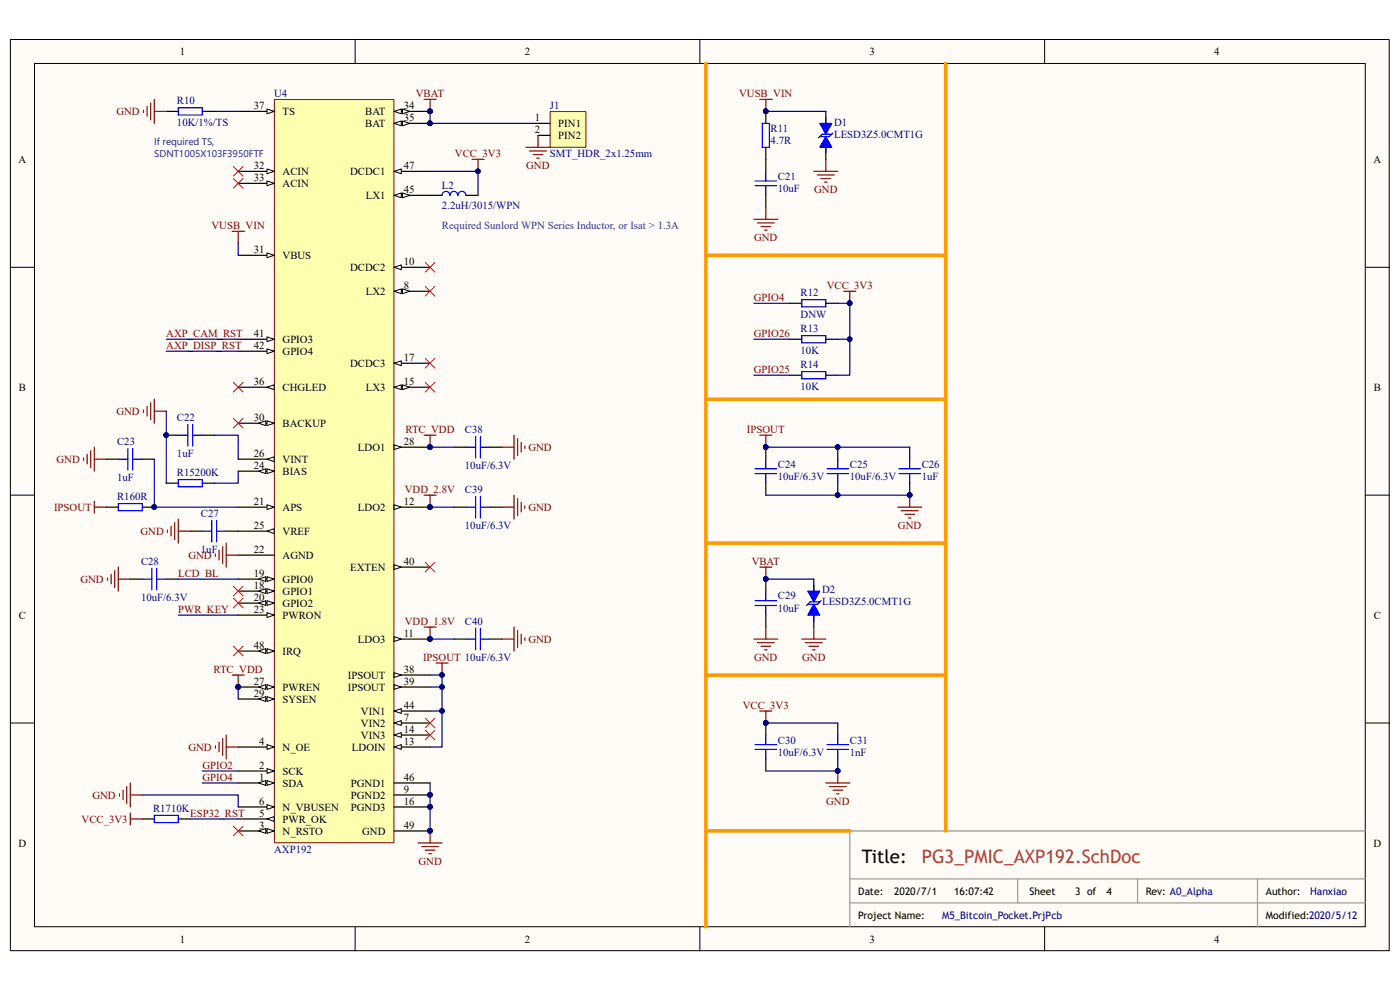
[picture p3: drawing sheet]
<svg xmlns="http://www.w3.org/2000/svg" width="297mm" height="210mm" viewBox="0 0 297 210" stroke-linecap="round" stroke-linejoin="round" font-family="sans-serif">
<path d="M2.2 8.4h292.5v193.3h-292.5z" fill="#fffcf8"/>
<path d="M2.2 8.4h292.5v193.3h-292.5z" fill="none" stroke="#000" stroke-width=".21"/>
<path d="M7.4 13.5h282.2v183.1h-282.2z" fill="#fffcf8"/>
<g fill="none" stroke="#000" stroke-width=".21">
<path d="M7.3 13.5h282.3v183.1h-282.3zM75.3 8.4v5.1M148.5 8.4v5.1M221.6 8.4v5.1M2.2 56.7h5.1M289.7 56.7h5.1M2.2 105h5.1M289.7 105h5.1M2.2 153.4h5.1M289.7 153.4h5.1M75.3 196.6v5.1M148.5 196.6v5.1"/>
<path d="M221.6 196.6v5.1"/>
</g>
<path d="M58.3 21.2h25.3v157.6h-25.3z" fill="#ffffb0"/>
<path d="M58.2 21.1h25.4v157.7h-25.4z" fill="none" stroke="#800000" stroke-width=".21"/>
<path d="M50.5 166.1h7.7" fill="none" stroke="#000" stroke-width=".25"/>
<path d="M56.6 165.6l1.6 .5-1.6 .5z" fill="#fffcf8"/>
<path d="M56.6 165.6l1.6 .5-1.6 .5z" fill="none" stroke="#000" stroke-width=".21"/>
<path d="M54.9 166.1l1.5-.5v1z" fill="#fffcf8"/>
<path d="M54.9 166.1l1.5-.5v1z" fill="none" stroke="#000" stroke-width=".21"/>
<path d="M50.5 163.6h7.7" fill="none" stroke="#000" stroke-width=".25"/>
<path d="M56.6 163l1.6 .6-1.6 .5z" fill="#fffcf8"/>
<path d="M56.6 163l1.6 .6-1.6 .5z" fill="none" stroke="#000" stroke-width=".21"/>
<path d="M50.5 176.3h7.7" fill="none" stroke="#000" stroke-width=".25"/>
<path d="M56.6 175.8l1.6 .5-1.6 .5z" fill="#fffcf8"/>
<path d="M56.6 175.8l1.6 .5-1.6 .5z" fill="none" stroke="#000" stroke-width=".21"/>
<path d="M54.9 176.3l1.5-.5v1z" fill="#fffcf8"/>
<path d="M54.9 176.3l1.5-.5v1z" fill="none" stroke="#000" stroke-width=".21"/>
<path d="M50.5 158.5h7.7" fill="none" stroke="#000" stroke-width=".25"/>
<path d="M56.6 158l1.6 .5-1.6 .5z" fill="#fffcf8"/>
<path d="M56.6 158l1.6 .5-1.6 .5z" fill="none" stroke="#000" stroke-width=".21"/>
<path d="M50.5 173.7h7.7" fill="none" stroke="#000" stroke-width=".25"/>
<path d="M56.6 173.7l1.6-.5v1z" fill="#fffcf8"/>
<path d="M56.6 173.7l1.6-.5v1z" fill="none" stroke="#000" stroke-width=".21"/>
<path d="M50.5 171.2h7.7" fill="none" stroke="#000" stroke-width=".25"/>
<path d="M56.6 170.7l1.6 .5-1.6 .5z" fill="#fffcf8"/>
<path d="M56.6 170.7l1.6 .5-1.6 .5z" fill="none" stroke="#000" stroke-width=".21"/>
<path d="M83.6 153.4h7.6" fill="none" stroke="#000" stroke-width=".25"/>
<path d="M83.6 153.4l1.5-.5v1z" fill="#fffcf8"/>
<path d="M83.6 153.4l1.5-.5v1z" fill="none" stroke="#000" stroke-width=".21"/>
<path d="M83.6 61.8h7.6" fill="none" stroke="#000" stroke-width=".25"/>
<path d="M83.6 61.8l1.5-.5v1z" fill="#fffcf8"/>
<path d="M83.6 61.8l1.5-.5v1z" fill="none" stroke="#000" stroke-width=".21"/>
<path d="M85.4 61.3l1.5 .5-1.5 .5z" fill="#fffcf8"/>
<path d="M85.4 61.3l1.5 .5-1.5 .5z" fill="none" stroke="#000" stroke-width=".21"/>
<path d="M83.6 56.7h7.6M83.6 168.6h7.6" fill="none" stroke="#000" stroke-width=".25"/>
<circle cx="91.2" cy="168.6" r=".48" fill="#000080" stroke="#000080" stroke-width=".21"/>
<path d="M83.6 56.7l1.5-.5v1z" fill="#fffcf8"/>
<path d="M83.6 56.7l1.5-.5v1z" fill="none" stroke="#000" stroke-width=".21"/>
<path d="M83.6 135.6h7.6" fill="none" stroke="#000" stroke-width=".25"/>
<path d="M83.6 135.1l1.5 .5-1.5 .5z" fill="#fffcf8"/>
<path d="M83.6 135.1l1.5 .5-1.5 .5z" fill="none" stroke="#000" stroke-width=".21"/>
<circle cx="91.2" cy="135.5" r=".48" fill="#000080" stroke="#000080" stroke-width=".21"/>
<path d="M83.6 107.6h7.6" fill="none" stroke="#000" stroke-width=".25"/>
<path d="M83.6 107.1l1.5 .5-1.5 .5z" fill="#fffcf8"/>
<path d="M83.6 107.1l1.5 .5-1.5 .5z" fill="none" stroke="#000" stroke-width=".21"/>
<circle cx="91.2" cy="107.6" r=".48" fill="#000080" stroke="#000080" stroke-width=".21"/>
<path d="M83.6 158.5h7.6" fill="none" stroke="#000" stroke-width=".25"/>
<path d="M83.6 158.5l1.5-.5v1z" fill="#fffcf8"/>
<path d="M83.6 158.5l1.5-.5v1z" fill="none" stroke="#000" stroke-width=".21"/>
<path d="M83.6 155.9h7.6" fill="none" stroke="#000" stroke-width=".25"/>
<path d="M83.6 155.9l1.5-.5v1z" fill="#fffcf8"/>
<path d="M83.6 155.9l1.5-.5v1z" fill="none" stroke="#000" stroke-width=".21"/>
<path d="M83.6 82.1h7.6" fill="none" stroke="#000" stroke-width=".25"/>
<path d="M83.6 82.1l1.5-.5v1.1z" fill="#fffcf8"/>
<path d="M83.6 82.1l1.5-.5v1.1z" fill="none" stroke="#000" stroke-width=".21"/>
<path d="M85.4 81.6l1.5 .5-1.5 .6z" fill="#fffcf8"/>
<path d="M85.4 81.6l1.5 .5-1.5 .6z" fill="none" stroke="#000" stroke-width=".21"/>
<path d="M83.6 77.1h7.6M83.6 171.2h7.6" fill="none" stroke="#000" stroke-width=".25"/>
<circle cx="91.2" cy="171.2" r=".48" fill="#000080" stroke="#000080" stroke-width=".21"/>
<path d="M83.6 77.1l1.5-.6v1.1z" fill="#fffcf8"/>
<path d="M83.6 77.1l1.5-.6v1.1z" fill="none" stroke="#000" stroke-width=".21"/>
<path d="M50.5 125.4h7.7" fill="none" stroke="#000" stroke-width=".25"/>
<path d="M56.6 124.9l1.6 .5-1.6 .5z" fill="#fffcf8"/>
<path d="M56.6 124.9l1.6 .5-1.6 .5z" fill="none" stroke="#000" stroke-width=".21"/>
<path d="M54.9 125.4l1.5-.5v1z" fill="#fffcf8"/>
<path d="M54.9 125.4l1.5-.5v1z" fill="none" stroke="#000" stroke-width=".21"/>
<path d="M50.5 122.9h7.7" fill="none" stroke="#000" stroke-width=".25"/>
<path d="M56.6 122.3l1.6 .6-1.6 .5z" fill="#fffcf8"/>
<path d="M56.6 122.3l1.6 .6-1.6 .5z" fill="none" stroke="#000" stroke-width=".21"/>
<path d="M54.9 122.9l1.5-.6v1.1z" fill="#fffcf8"/>
<path d="M54.9 122.9l1.5-.6v1.1z" fill="none" stroke="#000" stroke-width=".21"/>
<path d="M50.5 127.9h7.7" fill="none" stroke="#000" stroke-width=".25"/>
<path d="M56.6 127.4l1.6 .5-1.6 .5z" fill="#fffcf8"/>
<path d="M56.6 127.4l1.6 .5-1.6 .5z" fill="none" stroke="#000" stroke-width=".21"/>
<path d="M54.9 127.9l1.5-.5v1z" fill="#fffcf8"/>
<path d="M54.9 127.9l1.5-.5v1z" fill="none" stroke="#000" stroke-width=".21"/>
<path d="M50.5 107.6h7.7" fill="none" stroke="#000" stroke-width=".25"/>
<path d="M56.6 107.1l1.6 .5-1.6 .5z" fill="#fffcf8"/>
<path d="M56.6 107.1l1.6 .5-1.6 .5z" fill="none" stroke="#000" stroke-width=".21"/>
<path d="M50.5 117.8h7.7M50.5 130.5h7.7" fill="none" stroke="#000" stroke-width=".25"/>
<path d="M56.6 130l1.6 .5-1.6 .5z" fill="#fffcf8"/>
<path d="M56.6 130l1.6 .5-1.6 .5z" fill="none" stroke="#000" stroke-width=".21"/>
<path d="M50.5 100h7.7" fill="none" stroke="#000" stroke-width=".25"/>
<path d="M56.6 99.4l1.6 .6-1.6 .5z" fill="#fffcf8"/>
<path d="M56.6 99.4l1.6 .6-1.6 .5z" fill="none" stroke="#000" stroke-width=".21"/>
<path d="M54.9 100l1.5-.6v1.1z" fill="#fffcf8"/>
<path d="M54.9 100l1.5-.6v1.1z" fill="none" stroke="#000" stroke-width=".21"/>
<path d="M50.5 112.7h7.7" fill="none" stroke="#000" stroke-width=".25"/>
<path d="M56.6 112.7l1.6-.5v1z" fill="#fffcf8"/>
<path d="M56.6 112.7l1.6-.5v1z" fill="none" stroke="#000" stroke-width=".21"/>
<path d="M50.5 97.4h7.7" fill="none" stroke="#000" stroke-width=".25"/>
<path d="M56.6 97.4l1.6-.5v1z" fill="#fffcf8"/>
<path d="M56.6 97.4l1.6-.5v1z" fill="none" stroke="#000" stroke-width=".21"/>
<path d="M50.5 145.7h7.7" fill="none" stroke="#000" stroke-width=".25"/>
<path d="M56.6 145.2l1.6 .5-1.6 .6z" fill="#fffcf8"/>
<path d="M56.6 145.2l1.6 .5-1.6 .6z" fill="none" stroke="#000" stroke-width=".21"/>
<path d="M54.9 145.7l1.5-.5v1.1z" fill="#fffcf8"/>
<path d="M54.9 145.7l1.5-.5v1.1z" fill="none" stroke="#000" stroke-width=".21"/>
<circle cx="50.5" cy="145.7" r=".48" fill="#000080" stroke="#000080" stroke-width=".21"/>
<path d="M83.6 94.9h7.6" fill="none" stroke="#000" stroke-width=".25"/>
<path d="M83.6 94.4l1.5 .5-1.5 .5z" fill="#fffcf8"/>
<path d="M83.6 94.4l1.5 .5-1.5 .5z" fill="none" stroke="#000" stroke-width=".21"/>
<circle cx="91.2" cy="94.8" r=".48" fill="#000080" stroke="#000080" stroke-width=".21"/>
<path d="M50.5 148.3h7.7" fill="none" stroke="#000" stroke-width=".25"/>
<path d="M56.6 147.8l1.6 .5-1.6 .5z" fill="#fffcf8"/>
<path d="M56.6 147.8l1.6 .5-1.6 .5z" fill="none" stroke="#000" stroke-width=".21"/>
<path d="M54.9 148.3l1.5-.5v1z" fill="#fffcf8"/>
<path d="M54.9 148.3l1.5-.5v1z" fill="none" stroke="#000" stroke-width=".21"/>
<path d="M50.5 89.8h7.7" fill="none" stroke="#000" stroke-width=".25"/>
<path d="M56.6 89.3l1.6 .5-1.6 .5z" fill="#fffcf8"/>
<path d="M56.6 89.3l1.6 .5-1.6 .5z" fill="none" stroke="#000" stroke-width=".21"/>
<path d="M54.9 89.8l1.5-.5v1z" fill="#fffcf8"/>
<path d="M54.9 89.8l1.5-.5v1z" fill="none" stroke="#000" stroke-width=".21"/>
<path d="M50.5 54.2h7.7" fill="none" stroke="#000" stroke-width=".25"/>
<path d="M56.6 53.7l1.6 .5-1.6 .5z" fill="#fffcf8"/>
<path d="M56.6 53.7l1.6 .5-1.6 .5z" fill="none" stroke="#000" stroke-width=".21"/>
<path d="M50.5 36.4h7.7" fill="none" stroke="#000" stroke-width=".25"/>
<path d="M56.6 35.8l1.6 .6-1.6 .5z" fill="#fffcf8"/>
<path d="M56.6 35.8l1.6 .6-1.6 .5z" fill="none" stroke="#000" stroke-width=".21"/>
<path d="M50.5 38.9h7.7" fill="none" stroke="#000" stroke-width=".25"/>
<path d="M56.6 38.4l1.6 .5-1.6 .5z" fill="#fffcf8"/>
<path d="M56.6 38.4l1.6 .5-1.6 .5z" fill="none" stroke="#000" stroke-width=".21"/>
<path d="M83.6 23.6h7.6" fill="none" stroke="#000" stroke-width=".25"/>
<path d="M83.6 23.6l1.5-.5v1z" fill="#fffcf8"/>
<path d="M83.6 23.6l1.5-.5v1z" fill="none" stroke="#000" stroke-width=".21"/>
<path d="M85.4 23.1l1.5 .5-1.5 .5z" fill="#fffcf8"/>
<path d="M85.4 23.1l1.5 .5-1.5 .5z" fill="none" stroke="#000" stroke-width=".21"/>
<circle cx="91.2" cy="23.6" r=".48" fill="#000080" stroke="#000080" stroke-width=".21"/>
<path d="M83.6 26.2h7.6" fill="none" stroke="#000" stroke-width=".25"/>
<path d="M83.6 26.2l1.5-.5v1z" fill="#fffcf8"/>
<path d="M83.6 26.2l1.5-.5v1z" fill="none" stroke="#000" stroke-width=".21"/>
<path d="M85.4 25.7l1.5 .5-1.5 .5z" fill="#fffcf8"/>
<path d="M85.4 25.7l1.5 .5-1.5 .5z" fill="none" stroke="#000" stroke-width=".21"/>
<circle cx="91.2" cy="26.1" r=".48" fill="#000080" stroke="#000080" stroke-width=".21"/>
<path d="M50.5 82.1h7.7" fill="none" stroke="#000" stroke-width=".25"/>
<path d="M56.6 82.1l1.6-.5v1.1z" fill="#fffcf8"/>
<path d="M56.6 82.1l1.6-.5v1.1z" fill="none" stroke="#000" stroke-width=".21"/>
<path d="M50.5 23.6h7.7" fill="none" stroke="#000" stroke-width=".25"/>
<path d="M56.6 23.1l1.6 .5-1.6 .5z" fill="#fffcf8"/>
<path d="M56.6 23.1l1.6 .5-1.6 .5z" fill="none" stroke="#000" stroke-width=".21"/>
<path d="M83.6 143.2h7.6" fill="none" stroke="#000" stroke-width=".25"/>
<path d="M83.6 142.7l1.5 .5-1.5 .5z" fill="#fffcf8"/>
<path d="M83.6 142.7l1.5 .5-1.5 .5z" fill="none" stroke="#000" stroke-width=".21"/>
<path d="M83.6 145.7h7.6" fill="none" stroke="#000" stroke-width=".25"/>
<path d="M83.6 145.2l1.5 .5-1.5 .6z" fill="#fffcf8"/>
<path d="M83.6 145.2l1.5 .5-1.5 .6z" fill="none" stroke="#000" stroke-width=".21"/>
<path d="M83.6 120.3h7.6" fill="none" stroke="#000" stroke-width=".25"/>
<path d="M83.6 119.8l1.5 .5-1.5 .5z" fill="#fffcf8"/>
<path d="M83.6 119.8l1.5 .5-1.5 .5z" fill="none" stroke="#000" stroke-width=".21"/>
<path d="M50.5 72h7.7" fill="none" stroke="#000" stroke-width=".25"/>
<path d="M56.6 71.5l1.6 .5-1.6 .5z" fill="#fffcf8"/>
<path d="M56.6 71.5l1.6 .5-1.6 .5z" fill="none" stroke="#000" stroke-width=".21"/>
<path d="M50.5 74.5h7.7" fill="none" stroke="#000" stroke-width=".25"/>
<path d="M56.6 74l1.6 .5-1.6 .5z" fill="#fffcf8"/>
<path d="M56.6 74l1.6 .5-1.6 .5z" fill="none" stroke="#000" stroke-width=".21"/>
<path d="M83.6 150.8h7.6" fill="none" stroke="#000" stroke-width=".25"/>
<path d="M83.6 150.8l1.5-.5v1z" fill="#fffcf8"/>
<path d="M83.6 150.8l1.5-.5v1z" fill="none" stroke="#000" stroke-width=".21"/>
<path d="M83.6 41.4h7.6" fill="none" stroke="#000" stroke-width=".25"/>
<path d="M83.6 41.4l1.5-.5v1z" fill="#fffcf8"/>
<path d="M83.6 41.4l1.5-.5v1z" fill="none" stroke="#000" stroke-width=".21"/>
<path d="M85.4 40.9l1.5 .5-1.5 .5z" fill="#fffcf8"/>
<path d="M85.4 40.9l1.5 .5-1.5 .5z" fill="none" stroke="#000" stroke-width=".21"/>
<path d="M83.6 36.4h7.6M83.6 166.1h7.6" fill="none" stroke="#000" stroke-width=".25"/>
<path d="M83.6 36.4l1.5-.6v1.1z" fill="#fffcf8"/>
<path d="M83.6 36.4l1.5-.6v1.1z" fill="none" stroke="#000" stroke-width=".21"/>
<path d="M50.5 138.1h7.7" fill="none" stroke="#000" stroke-width=".25"/>
<path d="M56.6 137.6l1.6 .5-1.6 .5z" fill="#fffcf8"/>
<path d="M56.6 137.6l1.6 .5-1.6 .5z" fill="none" stroke="#000" stroke-width=".21"/>
<path d="M54.9 138.1l1.5-.5v1z" fill="#fffcf8"/>
<path d="M54.9 138.1l1.5-.5v1z" fill="none" stroke="#000" stroke-width=".21"/>
<path d="M35.3 23.6h2.5M42.9 23.6h2.6M83.6 176.3h7.6" fill="none" stroke="#000" stroke-width=".25"/>
<g fill="#000080" stroke="#000080" stroke-width=".21">
<circle cx="91.2" cy="176.3" r=".48"/>
<circle cx="91.2" cy="168.6" r=".48"/>
<circle cx="91.2" cy="135.5" r=".48"/>
<circle cx="91.2" cy="107.6" r=".48"/>
<circle cx="91.2" cy="171.2" r=".48"/>
<circle cx="50.5" cy="145.7" r=".48"/>
<circle cx="91.2" cy="94.8" r=".48"/>
<circle cx="91.2" cy="23.6" r=".48"/>
<circle cx="91.2" cy="26.1" r=".48"/>
</g>
<path d="M37.8 22.9h5.1v1.5h-5.1z" fill="none" stroke="#00f" stroke-width=".25"/>
<path d="M30.4 23.4v.5M31.2 22.6v2M32 21.8v3.6M32.7 21.1v5.1M32.7 23.6h2.6M90 21.1h2.5M91.2 21.1v2.5" fill="none" stroke="#800000" stroke-width=".25"/>
<path d="M116.8 23.7h7.5v7.5h-7.5z" fill="#ffffb0"/>
<path d="M116.7 23.7h7.6v7.5h-7.6z" fill="none" stroke="#800000" stroke-width=".21"/>
<g fill="none" stroke="#000" stroke-width=".25">
<path d="M114.1 26.2h2.6M114.1 28.7h2.6M162.5 23.6v2.6M162.5 31.3v5.1M175.2 23.6v2.6M175.2 31.3v2.5M91.2 41.4h2.6M98.9 41.4h2.5M162.5 41.4v2.6M167.6 64.3h2.5M167.6 72h2.5M167.6 79.6h2.5"/>
<path d="M175.2 64.3h2.5M175.2 72h2.5M175.2 79.6h2.5M22.6 97.4h2.5M30.2 97.4h2.5M35.3 92.3h2.5M42.9 92.3h2.6M162.5 94.9v2.5M177.7 94.9v2.5M193 94.9v2.5M22.6 107.6h2.5M30.2 107.6h2.5"/>
<path d="M35.3 102.5h2.5M40.4 112.7h2.5M42.9 102.5h2.6M48 112.7h2.5M162.5 102.5v2.5M177.7 102.5v2.5M193 102.5v2.5M27.6 122.9h2.6M35.3 122.9h2.5M162.5 122.9v2.5M162.5 130.5v2.5M162.5 153.4v2.5"/>
<path d="M177.7 153.4v2.5M30.2 173.7h2.5M37.8 173.7h2.6M162.5 161v2.6M177.7 161v2.6"/>
</g>
<g fill="none" stroke="#800000" stroke-width=".25">
<path d="M100.1 33.8h2.6M101.4 33.8v2.6M111.6 31.3h5.1M112.4 32h3.5M113.1 32.8h2.1M113.9 33.6h.5M114.1 28.7v2.6M161.2 21.1h2.5M162.5 21.1v2.5M49.3 49.1h2.5M50.5 49.1v2.5M159.9 46.5h5.1"/>
<path d="M160.7 47.3h3.6M161.5 48.1h2M162.2 48.8h.5M162.5 44v2.5M179 61.8h2.6M180.3 61.8v2.5M17.7 97.2v.5M18.5 96.4v2M19.2 95.6v3.6M20 94.9v5.1M20 97.4h2.6M30.4 87v.5"/>
<path d="M31.2 86.2v2.1M32 85.5v3.5M32.7 84.7v5.1M32.7 87.2h2.6M90 92.3h2.5M91.2 92.3v2.6M161.2 92.3h2.5M162.5 92.3v2.6M20 106.3v2.6M20 107.6h2.6M35.5 112.4v.5M36.3 111.7v2"/>
<path d="M37.1 110.9v3.6M37.8 110.1v5.1M37.8 112.7h2.6M45.7 117.5v.5M46.5 116.7v2.1M47.2 116v3.5M48 115.2v5.1M48 117.8h2.5M90 105h2.5M91.2 105v2.6M190.5 107.6h5M191.2 108.3h3.6"/>
<path d="M192 109.1h2M192.7 109.9h.6M193 105v2.6M22.8 122.6v.5M23.6 121.8v2.1M24.3 121.1v3.5M25.1 120.3v5.1M25.1 122.9h2.5M90 133h2.5M91.2 133v2.6M159.9 135.6h5.1M160.7 136.3h3.6"/>
<path d="M161.2 120.3h2.5M161.5 137.1h2M162.2 137.9h.5M162.5 120.3v2.6M162.5 133v2.6M45.7 158.2v.5M46.5 157.5v2M47.2 156.7v3.6M48 155.9v5.1M48 158.5h2.5M49.3 143.2h2.5M50.5 143.2v2.5"/>
<path d="M92.5 140.7h2.6M93.8 140.7v2.5M161.2 150.8h2.5M162.5 150.8v2.6M25.4 168.4v.5M26.1 167.6v2.1M26.9 166.9v3.5M27.6 166.1v5.1M27.6 168.6h2.6M88.7 178.8h5.1M89.5 179.6h3.5M91.2 176.3v2.5"/>
<path d="M175.2 166.1h5.1M176 166.9h3.5M176.7 167.6h2.1M177.5 168.4h.5M177.7 163.6v2.5M90.2 180.3h2.1M91 181.1h.5"/>
</g>
<g fill="none" stroke="#00f" stroke-width=".25">
<path d="M160.2 38.4h4.6M160.2 39.4h4.6M161.7 26.2h1.5v5.1h-1.5zM162.5 36.4v2M162.5 39.4v2M175.2 30v2.5M95.4 41.4a.83 .83 0 0 0-.8-.8 .83 .83 0 0 0-.8 .8M97.1 41.4a.83 .83 0 0 0-.8-.8 .83 .83 0 0 0-.8 .8M98.8 41.4a.83 .83 0 0 0-.8-.8 .83 .83 0 0 0-.8 .8M170.1 63.6h5.1v1.5h-5.1zM170.1 71.2h5.1v1.5h-5.1zM170.1 78.8h5.1v1.6h-5.1z"/>
<path d="M25.1 97.4h2M27.1 95.1v4.6M28.1 97.4h2.1M28.1 95.1v4.6M37.8 92.3h2.1M39.9 90v4.6M40.9 92.3h2M40.9 90v4.6M160.2 99.4h4.6M162.5 97.4v2M175.4 99.4h4.6M177.7 97.4v2"/>
<path d="M190.7 99.4h4.6M193 97.4v2M25.1 106.8h5.1v1.5h-5.1zM37.8 101.7h5.1v1.6h-5.1zM42.9 112.7h2M44.9 110.4v4.6M46 112.7h2M46 110.4v4.6M160.2 100.5h4.6M162.5 100.5v2M175.4 100.5h4.6M177.7 100.5v2"/>
<path d="M190.7 100.5h4.6M193 100.5v2M30.2 122.9h2M32.2 120.6v4.5M33.2 122.9h2.1M33.2 120.6v4.5M160.2 127.4h4.6M160.2 128.4h4.6M162.5 125.4v2M162.5 128.4v2.1M160.2 158h4.6M160.2 159h4.6"/>
<path d="M162.5 155.9v2.1M162.5 159v2M175.4 158h4.6M175.4 159h4.6M177.7 155.9v2.1M177.7 159v2M32.7 173h5.1v1.5h-5.1z"/>
</g>
<g fill="#000080" stroke="#000080" stroke-width=".21">
<circle cx="91.2" cy="176.3" r=".48"/>
<circle cx="93.8" cy="143.2" r=".48"/>
<circle cx="32.7" cy="107.6" r=".48"/>
<circle cx="91.2" cy="94.8" r=".48"/>
<circle cx="101.4" cy="36.3" r=".48"/>
<circle cx="91.2" cy="107.6" r=".48"/>
<circle cx="91.2" cy="135.5" r=".48"/>
<circle cx="50.5" cy="145.7" r=".48"/>
<circle cx="35.2" cy="92.3" r=".48"/>
<circle cx="162.4" cy="23.6" r=".48"/>
<circle cx="162.4" cy="122.8" r=".48"/>
<circle cx="162.4" cy="153.4" r=".48"/>
<circle cx="162.4" cy="94.8" r=".48"/>
<circle cx="180.3" cy="64.3" r=".48"/>
<circle cx="177.7" cy="105" r=".48"/>
<circle cx="177.7" cy="94.8" r=".48"/>
<circle cx="193" cy="105" r=".48"/>
<circle cx="177.7" cy="163.5" r=".48"/>
</g>
<g fill="none" stroke="#f00" stroke-width=".21">
<path d="M49.5 37.9l2.1 2M49.5 35.3l2.1 2.1M51.6 37.9l-2.1 2M51.6 35.3l-2.1 2.1M90.2 55.7l2.1 2M92.3 55.7l-2.1 2M90.2 60.8l2.1 2M90.2 76l2.1 2.1M92.3 60.8l-2.1 2M92.3 76l-2.1 2.1M49.5 81.1l2.1 2.1M49.5 88.8l2.1 2"/>
<path d="M51.6 81.1l-2.1 2.1M51.6 88.8l-2.1 2M90.2 81.1l2.1 2.1M92.3 81.1l-2.1 2.1M90.2 119.3l2.1 2M92.3 119.3l-2.1 2M49.5 126.9l2.1 2.1M49.5 124.4l2.1 2M51.6 126.9l-2.1 2.1M51.6 124.4l-2.1 2M90.2 152.4l2.1 2M90.2 154.9l2.1 2"/>
<path d="M92.3 152.4l-2.1 2M92.3 154.9l-2.1 2M49.5 175.3l2.1 2M51.6 175.3l-2.1 2"/>
</g>
<path d="M175.2 29l1.3 2.3h-2.6z" fill="#00f"/>
<path d="M175.2 29l1.3 2.3h-2.6z" fill="none" stroke="#00f" stroke-width=".25"/>
<path d="M173.9 26.2h2.6l-1.3 2.3z" fill="#00f"/>
<path d="M173.9 26.2h2.6l-1.3 2.3zM175.2 24.9v2.5M176.5 28.5h-2.1l-.7 .7M176.7 28.2l-.7 .8h-2.1M172.6 129.2v2.6" fill="none" stroke="#00f" stroke-width=".25"/>
<path d="M172.6 36.4h5.1M173.4 37.1h3.6M174.2 37.9h2M174.9 38.6h.5M175.2 33.8v2.6" fill="none" stroke="#800000" stroke-width=".25"/>
<path d="M172.6 122.9v2.5M172.6 130.5v2.5" fill="none" stroke="#000" stroke-width=".25"/>
<path d="M172.6 128.2l1.3 2.3h-2.5z" fill="#00f"/>
<path d="M172.6 128.2l1.3 2.3h-2.5z" fill="none" stroke="#00f" stroke-width=".25"/>
<path d="M171.4 125.4h2.5l-1.3 2.3z" fill="#00f"/>
<g fill="none" stroke="#00f" stroke-width=".25">
<path d="M98.9 94.9h2M100.9 92.6v4.6M101.9 94.9h2.1M101.9 92.6v4.6M98.9 107.6h2M100.9 105.3v4.6M101.9 105.3v4.6M101.9 107.6h2.1M98.9 135.6h2M100.9 133.3v4.6M101.9 133.3v4.6M101.9 135.6h2.1"/>
<path d="M171.4 125.4h2.5l-1.3 2.3zM172.6 124.1v2.6M173.9 127.7h-2l-.8 .7M174.2 127.4l-.8 .8h-2"/>
</g>
<g fill="none" stroke="#800000" stroke-width=".25">
<path d="M106.5 94.9h2.5M109 92.3v5.1M109.8 93.1v3.5M110.6 93.8v2.1M111.3 94.6v.5M106.5 107.6h2.5M109 105v5.1M109.8 105.8v3.6M110.6 106.6v2M111.3 107.3v.5M106.5 135.6h2.5M109 133v5.1"/>
<path d="M109.8 133.8v3.6M110.6 134.6v2M111.3 135.3v.5M170.1 135.6h5.1M170.9 136.3h3.5M171.6 137.1h2.1M172.4 137.9h.5M172.6 133v2.6M27.6 172.5v2.5M27.6 173.7h2.6"/>
</g>
<path d="M289.7 176.3h-109.4v20.3M180.3 186.5h109.4M180.3 191.5h109.4M215.9 186.5v5M241.3 186.5v5M266.8 186.5v10.1" fill="none" stroke="#999" stroke-width=".25"/>
<g fill="none" stroke="#000080" stroke-width=".25">
<path d="M45.5 23.6h5M91.2 23.6v2.6h22.9M91.2 36.4h10.2v5M162.5 23.6h12.7M50.5 51.6v2.6M35.3 72h15.2M35.3 74.5h15.2M159.9 64.3h7.7M159.9 72h7.7M159.9 79.6h7.7M177.7 64.3h2.6v15.3h-2.6M177.7 72h2.6"/>
<path d="M32.7 97.4v10.2h17.8M35.3 87.2v15.3M45.5 92.3h5v5.1M50.5 100v2.5h-5M91.2 94.9h5.1M162.5 94.9h30.5M91.2 107.6h5.1M162.5 105h30.5M37.8 130.5h12.7M37.8 122.9h12.7M91.2 135.6h5.1M162.5 122.9h10.1"/>
<path d="M50.5 145.7v2.6M91.2 143.2h2.6v2.5h-2.6M93.8 145.7v5.1h-2.6M93.8 150.8v7.7h-2.6M162.5 153.4h15.2M30.2 168.6h20.3v2.6M40.4 173.7h10.1M42.9 163.6h7.6M42.9 166.1h7.6M91.2 166.1v10.2M162.5 163.6h15.2"/>
</g>
<g fill="#000080" stroke="#000080" stroke-width=".21">
<circle cx="91.2" cy="23.6" r=".48"/>
<circle cx="91.2" cy="26.1" r=".48"/>
<circle cx="91.2" cy="168.6" r=".48"/>
<circle cx="91.2" cy="171.2" r=".48"/>
<circle cx="91.2" cy="176.3" r=".48"/>
<circle cx="35.2" cy="92.3" r=".48"/>
<circle cx="32.7" cy="107.6" r=".48"/>
<circle cx="101.4" cy="36.3" r=".48"/>
<circle cx="50.5" cy="145.7" r=".48"/>
<circle cx="93.8" cy="145.7" r=".48"/>
<circle cx="93.8" cy="143.2" r=".48"/>
<circle cx="93.8" cy="150.8" r=".48"/>
<circle cx="180.3" cy="64.3" r=".48"/>
<circle cx="180.3" cy="71.9" r=".48"/>
<circle cx="162.4" cy="94.8" r=".48"/>
<circle cx="177.7" cy="94.8" r=".48"/>
<circle cx="193" cy="105" r=".48"/>
<circle cx="177.7" cy="105" r=".48"/>
<circle cx="162.4" cy="153.4" r=".48"/>
<circle cx="177.7" cy="163.5" r=".48"/>
<circle cx="162.4" cy="23.6" r=".48"/>
<circle cx="162.4" cy="122.8" r=".48"/>
<circle cx="91.2" cy="94.8" r=".48"/>
<circle cx="91.2" cy="107.6" r=".48"/>
<circle cx="91.2" cy="135.5" r=".48"/>
</g>
<path d="M149.8 13.5v183.1M200.6 13.5v162.8M149.8 54.2h50.8M149.8 84.7h50.8M149.8 115.2h50.8M149.8 143.2h50.8M149.8 176.3h30.5" fill="none" stroke="#f90" stroke-width=".76"/>
<path d="M49.5 137.1l2.1 2M51.6 137.1l-2.1 2" fill="none" stroke="#f00" stroke-width=".21"/>
<path d="M96.3 94.9h2.6M104 94.9h2.5M96.3 107.6h2.6M104 107.6h2.5M96.3 135.6h2.6M104 135.6h2.5" fill="none" stroke="#000" stroke-width=".25"/>
<text font-size="3.9" x="182.8" y="183">Title:</text>
<text font-size="3.9" fill="#cc4125" x="195.5" y="183">PG3_PMIC_AXP192.SchDoc</text>
<g font-size="2.3">
<text x="38.2" y="11.7">1</text>
<text x="111.3" y="11.7">2</text>
<text x="184.5" y="11.7">3</text>
<text x="257.6" y="11.7">4</text>
<text x="53.8" y="23.1">37</text>
<text x="85.6" y="23.1">34</text>
<text x="59.9" y="24.4">TS</text>
<text x="77.5" y="24.4">BAT</text>
<text x="77.5" y="27">BAT</text>
<text x="85.6" y="25.7">35</text>
<text x="113.5" y="25.7">1</text>
<text x="113.5" y="28.2">2</text>
<text x="118.4" y="27">PIN1</text>
<text x="118.4" y="29.5">PIN2</text>
<text x="3.9" y="34.6">A</text>
<text x="53.8" y="35.9">32</text>
<text x="85.6" y="35.9">47</text>
<text x="291.4" y="34.6">A</text>
<text x="53.8" y="38.4">33</text>
<text x="59.9" y="37.1">ACIN</text>
<text x="59.9" y="39.7">ACIN</text>
<text x="74.3" y="37.1">DCDC1</text>
<text x="85.6" y="40.9">45</text>
<text x="77.6" y="42.2">LX1</text>
<text x="53.8" y="53.7">31</text>
<text x="59.9" y="54.9">VBUS</text>
<text x="74.3" y="57.5">DCDC2</text>
<text x="85.6" y="56.2">10</text>
<text x="77.6" y="62.6">LX2</text>
<text x="85.6" y="61.3">8</text>
<text x="53.8" y="71.5">41</text>
<text x="53.8" y="74">42</text>
<text x="59.9" y="72.7">GPIO3</text>
<text x="59.9" y="75.3">GPIO4</text>
<text x="74.3" y="77.9">DCDC3</text>
<text x="85.6" y="76.6">17</text>
<text x="4" y="82.9">B</text>
<text x="53.8" y="81.7">36</text>
<text x="59.9" y="82.9">CHGLED</text>
<text x="77.6" y="82.9">LX3</text>
<text x="85.6" y="81.7">15</text>
<text x="291.5" y="82.9">B</text>
<text x="53.8" y="89.3">30</text>
<text x="59.9" y="90.6">BACKUP</text>
<text x="75.9" y="95.6">LDO1</text>
<text x="85.6" y="94.4">28</text>
<text x="53.8" y="99.4">24</text>
<text x="53.8" y="96.9">26</text>
<text x="59.9" y="100.7">BIAS</text>
<text x="59.9" y="98.2">VINT</text>
<text x="53.8" y="107.1">21</text>
<text x="85.6" y="107.1">12</text>
<text x="53.8" y="112.2">25</text>
<text x="59.9" y="108.4">APS</text>
<text x="59.9" y="113.5">VREF</text>
<text x="75.9" y="108.4">LDO2</text>
<text x="53.8" y="117.3">22</text>
<text x="59.9" y="118.5">AGND</text>
<text x="85.6" y="119.8">40</text>
<text x="53.8" y="124.9">18</text>
<text x="53.8" y="122.3">19</text>
<text x="59.9" y="123.6">GPIO0</text>
<text x="74.3" y="121.1">EXTEN</text>
<text x="4" y="131.3">C</text>
<text x="53.8" y="127.4">20</text>
<text x="53.8" y="130">23</text>
<text x="59.9" y="126.2">GPIO1</text>
<text x="59.9" y="128.7">GPIO2</text>
<text x="59.9" y="131.3">PWRON</text>
<text x="291.5" y="131.3">C</text>
<text x="53.8" y="137.6">48</text>
<text x="75.9" y="136.4">LDO3</text>
<text x="85.6" y="135.1">11</text>
<text x="59.9" y="138.9">IRQ</text>
<text x="73.8" y="144">IPSOUT</text>
<text x="85.6" y="142.7">38</text>
<text x="53.8" y="145.2">27</text>
<text x="53.8" y="147.8">29</text>
<text x="59.9" y="146.5">PWREN</text>
<text x="59.9" y="149.1">SYSEN</text>
<text x="73.8" y="146.5">IPSOUT</text>
<text x="85.6" y="145.2">39</text>
<text x="76.6" y="154.1">VIN2</text>
<text x="76.6" y="151.6">VIN1</text>
<text x="85.6" y="152.9">7</text>
<text x="85.6" y="155.4">14</text>
<text x="85.6" y="150.3">44</text>
<text x="55" y="158">4</text>
<text x="59.9" y="159.3">N_OE</text>
<text x="74.7" y="159.3">LDOIN</text>
<text x="76.6" y="156.7">VIN3</text>
<text x="85.6" y="158">13</text>
<text x="55" y="165.6">1</text>
<text x="55" y="163.1">2</text>
<text x="59.9" y="166.9">SDA</text>
<text x="59.9" y="164.3">SCK</text>
<text x="74.4" y="166.9">PGND1</text>
<text x="85.6" y="165.6">46</text>
<text x="55" y="173.2">5</text>
<text x="55" y="170.7">6</text>
<text x="59.9" y="172">N_VBUSEN</text>
<text x="74.4" y="169.4">PGND2</text>
<text x="74.4" y="172">PGND3</text>
<text x="85.6" y="168.1">9</text>
<text x="85.6" y="170.7">16</text>
<text x="3.9" y="179.6">D</text>
<text x="55" y="175.8">3</text>
<text x="59.9" y="177">N_RSTO</text>
<text x="59.9" y="174.5">PWR_OK</text>
<text x="76.8" y="177">GND</text>
<text x="85.6" y="175.8">49</text>
<text x="291.4" y="179.6">D</text>
<text x="38.2" y="199.9">1</text>
<text x="111.3" y="199.9">2</text>
<text x="184.5" y="199.9">3</text>
<text x="257.6" y="199.9">4</text>
</g>
<g font-size="2.3" fill="#000080">
<text x="37.5" y="22.1">R10</text>
<text x="58.2" y="20.6">U4</text>
<text x="116.7" y="23.1">J1</text>
<text x="37.5" y="26.7">10K/1%/TS</text>
<text x="163.5" y="28">R11</text>
<text x="177" y="26.7">D1</text>
<text x="177" y="29.3">LESD3Z5.0CMT1G</text>
<text x="116.7" y="33.3">SMT_HDR_2x1.25mm</text>
<text x="163.5" y="30.5">4.7R</text>
<text x="93.8" y="40.1">L2</text>
<text x="165" y="38.1">C21</text>
<text x="165" y="40.7">10uF</text>
<text x="93.8" y="44.2">2.2uH/3015/WPN</text>
<text x="169.8" y="62.8">R12</text>
<text x="169.8" y="67.4">DNW</text>
<text x="169.8" y="70.4">R13</text>
<text x="169.8" y="75">10K</text>
<text x="169.8" y="78.1">R14</text>
<text x="169.8" y="82.7">10K</text>
<text x="37.5" y="89.3">C22</text>
<text x="24.8" y="94.4">C23</text>
<text x="98.6" y="91.8">C38</text>
<text x="24.8" y="102">1uF</text>
<text x="37.5" y="101">R15200K</text>
<text x="37.5" y="96.9">1uF</text>
<text x="98.6" y="99.4">10uF/6.3V</text>
<text x="165" y="99.2">C24</text>
<text x="165" y="101.7">10uF/6.3V</text>
<text x="180.3" y="99.2">C25</text>
<text x="180.3" y="101.7">10uF/6.3V</text>
<text x="195.5" y="99.2">C26</text>
<text x="195.5" y="101.7">1uF</text>
<text x="24.8" y="106.1">R160R</text>
<text x="98.6" y="104.6">C39</text>
<text x="42.6" y="109.6">C27</text>
<text x="98.6" y="112.2">10uF/6.3V</text>
<text x="29.9" y="119.8">C28</text>
<text x="42.6" y="117.3">1uF</text>
<text x="174.4" y="125.9">D2</text>
<text x="29.9" y="127.4">10uF/6.3V</text>
<text x="165" y="127.2">C29</text>
<text x="165" y="129.8">10uF</text>
<text x="174.4" y="128.4">LESD3Z5.0CMT1G</text>
<text x="98.6" y="132.5">C40</text>
<text x="165" y="157.7">C30</text>
<text x="165" y="160.3">10uF/6.3V</text>
<text x="180.3" y="157.7">C31</text>
<text x="180.3" y="160.3">1nF</text>
<text x="32.5" y="172.2">R1710K</text>
<text x="58.2" y="180.8">AXP192</text>
</g>
<g font-size="2.3" fill="#800000">
<text x="88.2" y="20.6">VBAT</text>
<text x="156.8" y="20.6">VUSB_VIN</text>
<text x="24.7" y="24.4">GND</text>
<text x="96.5" y="33.3">VCC_3V3</text>
<text x="111.6" y="35.9">GND</text>
<text x="172.7" y="40.9">GND</text>
<text x="44.9" y="48.6">VUSB_VIN</text>
<text x="160" y="51.1">GND</text>
<text x="159.9" y="63.8">GPIO4</text>
<text x="175.4" y="61.3">VCC_3V3</text>
<text x="35.3" y="71.5">AXP_CAM_RST</text>
<text x="159.9" y="71.5">GPIO26</text>
<text x="35.3" y="74">AXP_DISP_RST</text>
<text x="159.9" y="79.1">GPIO25</text>
<text x="24.7" y="88">GND</text>
<text x="86" y="91.8">RTC_VDD</text>
<text x="112.1" y="95.6">GND</text>
<text x="158.5" y="91.8">IPSOUT</text>
<text x="12" y="98.2">GND</text>
<text x="85.9" y="104.6">VDD_2.8V</text>
<text x="11.5" y="108.4">IPSOUT</text>
<text x="29.8" y="113.5">GND</text>
<text x="112.1" y="108.4">GND</text>
<text x="190.5" y="112.2">GND</text>
<text x="40" y="118.5">GND</text>
<text x="159.5" y="119.8">VBAT</text>
<text x="17.1" y="123.6">GND</text>
<text x="37.8" y="122.3">LCD_BL</text>
<text x="37.8" y="130">PWR_KEY</text>
<text x="85.9" y="132.5">VDD_1.8V</text>
<text x="112.1" y="136.4">GND</text>
<text x="45.3" y="142.7">RTC_VDD</text>
<text x="89.7" y="140.2">IPSOUT 10uF/6.3V</text>
<text x="160" y="140.2">GND</text>
<text x="170.2" y="140.2">GND</text>
<text x="157.6" y="150.3">VCC_3V3</text>
<text x="40" y="159.3">GND</text>
<text x="42.9" y="163.1">GPIO2</text>
<text x="42.9" y="165.6">GPIO4</text>
<text x="19.6" y="169.4">GND</text>
<text x="40.3" y="173.2">ESP32_RST</text>
<text x="175.3" y="170.7">GND</text>
<text x="17.3" y="174.5">VCC_3V3</text>
<text x="88.8" y="183.4">GND</text>
</g>
<text font-size="2.3" fill="#1c4587" x="93.8" y="48.6">Required Sunlord WPN Series Inductor, or Isat &gt; 1.3A</text>
<g font-size="2.2">
<text x="182.1" y="189.8">Date:</text>
<text x="189.7" y="189.8">2020/7/1</text>
<text x="202.4" y="189.8">16:07:42</text>
<text x="218.4" y="189.8">Sheet</text>
<text x="228.1" y="189.8">3 of</text>
<text x="234.7" y="189.8">4</text>
<text x="243.1" y="189.8">Rev: A0_Alpha</text>
<text x="268.6" y="189.8">Author:</text>
<text x="182.1" y="194.9">Project Name:</text>
<text x="268.6" y="194.9">Modified:2020/5/12</text>
</g>
<g font-size="2.2" fill="#000080">
<text x="278" y="189.8">Hanxiao</text>
<text x="199.9" y="194.9">M5_Bitcoin_Pocket.PrjPcb</text>
</g>
<g font-size="1.9" fill="#1c4587">
<text x="32.7" y="30.8">If required TS,</text>
<text x="32.7" y="33.3">SDNT1005X103F3950FTF</text>
</g>
</svg>
